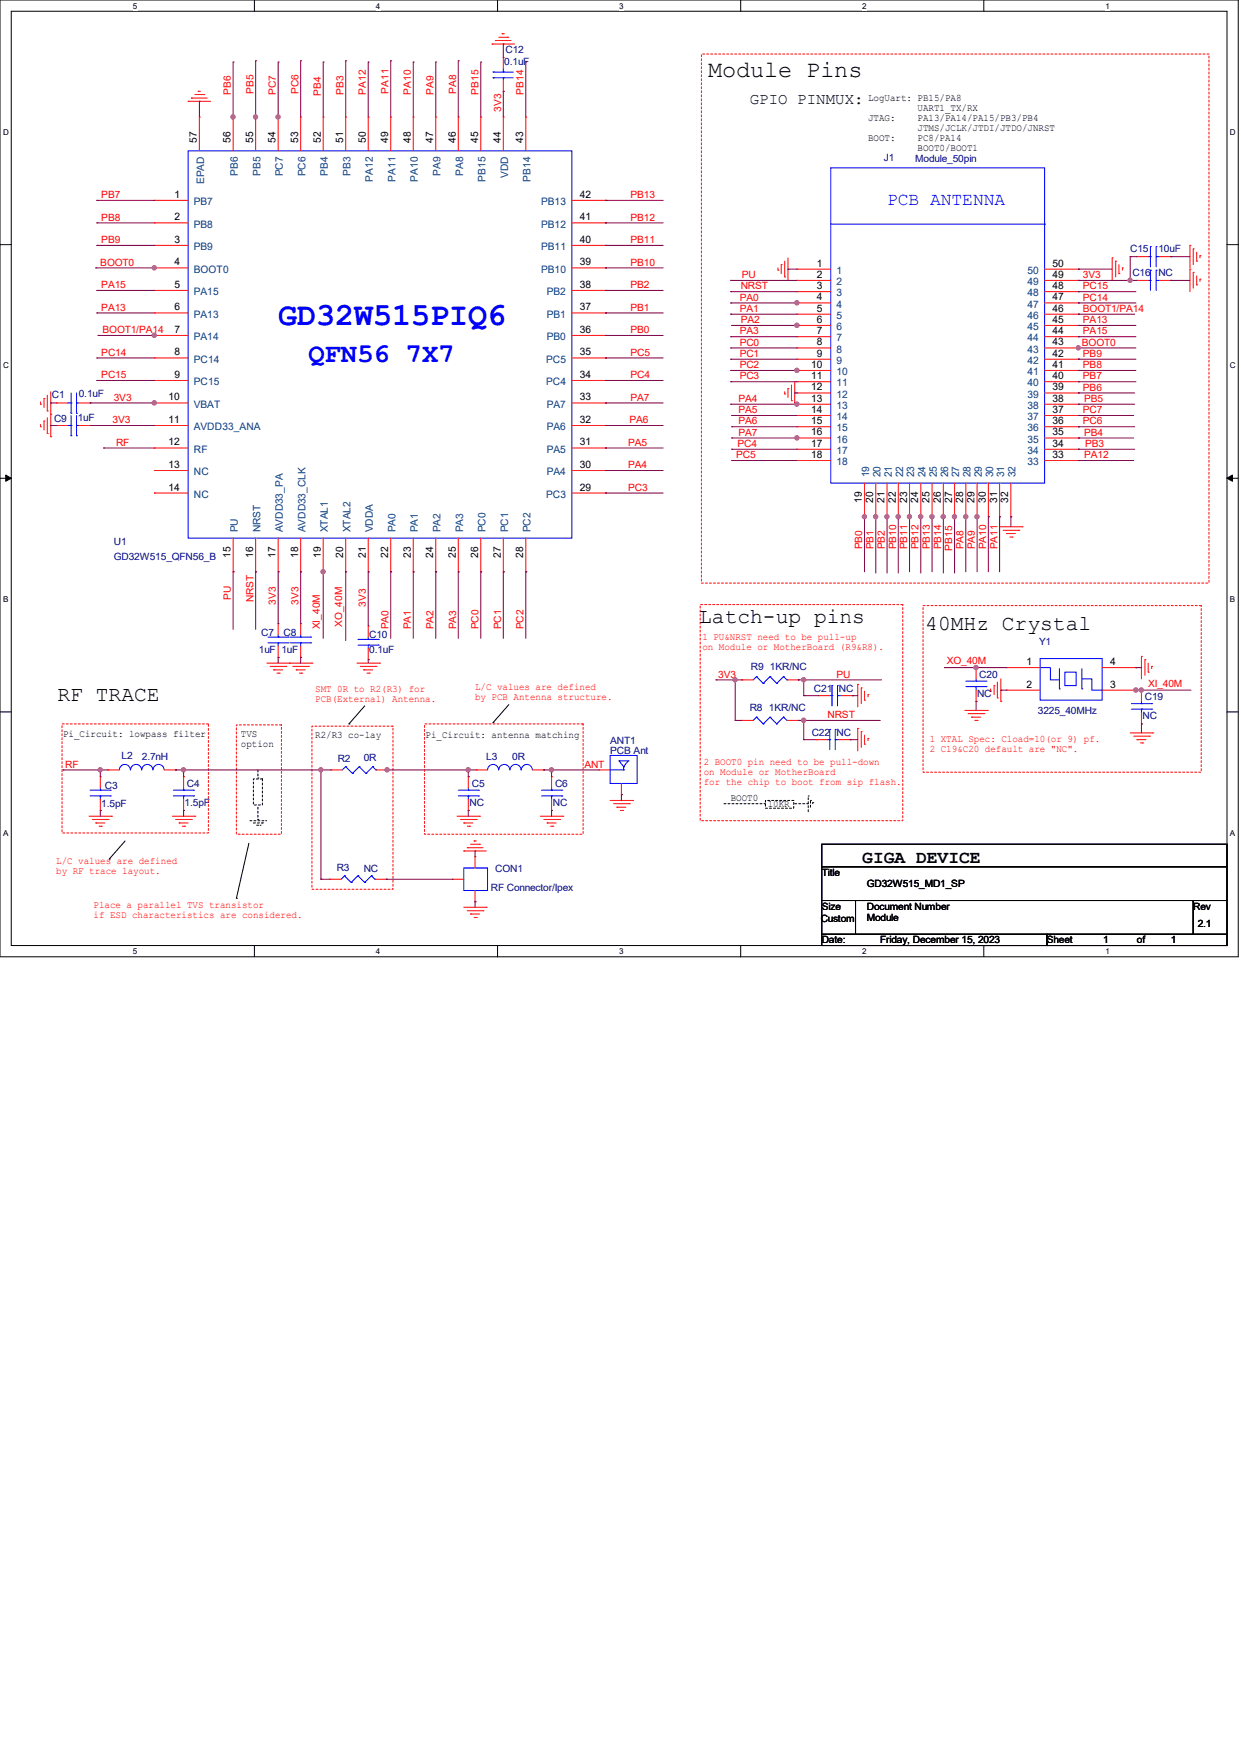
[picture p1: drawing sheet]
<svg xmlns="http://www.w3.org/2000/svg" width="210mm" height="297mm" viewBox="0 0 210 297" stroke-linecap="round" stroke-linejoin="round" font-family="sans-serif">
<path d="M0 0h209.5v161.9h-209.5zM1.9 1.9h205.7v158.1h-205.7z" fill="none" stroke="#000" stroke-width=".17"/>
<g fill="#fff">
<path d="M22.5 .2h.7v1.5h-.7z"/>
<path d="M22.5 160.2h.7v1.6h-.7z"/>
</g>
<path d="M43.1 0v1.9M43.1 160v1.9" fill="none" stroke="#000" stroke-width=".17"/>
<g fill="#fff">
<path d="M63.6 .2h.8v1.5h-.8z"/>
<path d="M63.6 160.2h.8v1.6h-.8z"/>
</g>
<path d="M84.2 0v1.9M84.2 160v1.9" fill="none" stroke="#000" stroke-width=".17"/>
<g fill="#fff">
<path d="M104.8 .2h.7v1.5h-.7z"/>
<path d="M104.8 160.2h.7v1.6h-.7z"/>
</g>
<path d="M125.3 0v1.9M125.3 160v1.9" fill="none" stroke="#000" stroke-width=".17"/>
<g fill="#fff">
<path d="M145.9 .2h.8v1.5h-.8z"/>
<path d="M145.9 160.2h.8v1.6h-.8z"/>
</g>
<path d="M166.5 0v1.9M166.5 160v1.9" fill="none" stroke="#000" stroke-width=".17"/>
<g fill="#fff">
<path d="M187.1 .2h.7v1.5h-.7z"/>
<path d="M187.1 160.2h.7v1.6h-.7z"/>
<path d="M.5 21.6h1v1.6h-1z"/>
<path d="M208.2 21.6h.9v1.6h-.9z"/>
<path d="M.5 61.1h1v1.6h-1z"/>
<path d="M208.2 61.1h.9v1.6h-.9z"/>
</g>
<path d="M0 41.4h1.9M207.6 41.4h1.9" fill="none" stroke="#000" stroke-width=".17"/>
<g fill="#fff">
<path d="M.5 100.7h.9v1.5h-.9z"/>
<path d="M208.2 100.7h.8v1.5h-.8z"/>
</g>
<path d="M0 80.9h1.9M207.6 80.9h1.9" fill="none" stroke="#000" stroke-width=".17"/>
<path d="M1 80.4l.9 .5-.9 .5zM207.6 80.9l1-.5v1z" fill="#000" stroke="#000" stroke-width=".17"/>
<g fill="#fff">
<path d="M.5 140.2h.9v1.5h-.9z"/>
<path d="M208.2 140.2h.8v1.5h-.8z"/>
</g>
<g fill="none" stroke="#000" stroke-width=".17">
<path d="M61.7 119.5l-2.6 3M86.1 119.3l-2.7 3M0 120.5h1.9M59.1 122.5h.1M83.4 122.3h.1M207.6 120.5h1.9M18.5 145.4h.1M21.2 142.3l-2.7 3.1M40 152h.1M42.1 142.7l-2.1 9.3M139.1 142.9h68.5v3.8h-68.5zM139.1 146.7h68.5v5.7h-68.5z"/>
<path d="M139.1 152.4h5.7v5.7h-5.7zM139.1 158.1h38.1v1.9h-38.1zM144.8 152.4h57.1v5.7h-57.1zM177.2 158.1h30.4v1.9h-30.4zM201.9 152.4h5.7v5.7h-5.7z"/>
</g>
<path d="M118.7 9.1h85.9v89.6h-85.9zM118.5 102.3h34.3v36.6h-34.3zM156.2 102.5h47.1v28.2h-47.1zM10.5 122.5h24.8v18.5h-24.8zM40 122.7h7.6v18.5h-7.6zM52.8 122.9h13.7v27.6h-13.7zM71.8 122.5h26.9v18.7h-26.9z" fill="none" stroke="#f00" stroke-width=".17" stroke-dasharray=".3 .3"/>
<g fill="none" stroke="#000" stroke-width=".17" stroke-dasharray=".3 .3">
<path d="M42.3 138.9h2.7M42.9 131.8h1.5v4.4h-1.5zM42.9 139.3h1.5M43.4 139.7h.6M43.6 136.6v2.1M43.6 138.7h.1M43.6 130.3v1.4M43.6 131.7h.1M44 139.7h.1M44.4 139.3h.1M45 138.9h.1M122.5 136h6.9"/>
<path d="M129.4 136h.1M129.5 135.5h4.8v1.3h-4.8zM134.5 136h2.1M136.6 136h.1M136.8 137.4v-2.7M136.8 134.7h.1M137.2 136.6v-1.1M137.2 135.5h.1M137.5 136v-.2M137.5 135.8h.1"/>
</g>
<g fill="none" stroke="#f00" stroke-width=".17">
<path d="M31.8 17.1h.1M31.8 17.1h3.8M32.4 16.6h.1M32.4 16.6h2.7M33 16h1.5M33.5 15.5h.1M33.5 15.5h.4M33.7 19.8h.1M33.7 19.8v5.7M34.5 16h.1M39.5 19.8h.1M39.5 19.8v5.7"/>
<path d="M43.3 19.8h.1M43.3 19.8v5.7M47.1 19.8h.1M47.1 19.8v5.7M50.9 19.8h.1M50.9 19.8v5.7M54.7 19.8h.1M54.7 19.8v5.7M58.5 19.8h.1M58.5 19.8v5.7M62.3 19.8h.1M62.3 19.8v5.7"/>
<path d="M66.1 19.8h.1M66.1 19.8v5.7M69.9 19.8h.1M69.9 19.8v5.7M73.7 19.8h.1M73.7 19.8v5.7M77.6 19.8h.1M77.6 19.8v5.7M81.4 19.8h.1M81.4 19.8v5.7M83.3 7.5h.1M83.3 7.5h3.8"/>
<path d="M83.8 6.9h.1M83.8 6.9h2.7M84.4 6.3h1.5M85 5.7h.1M85 5.7h.3M85.2 19.8h.1M85.2 15.5h.1M85.2 9.7h.1M85.2 9.7v1.9M85.2 13.5v2M85.2 19.8v5.7M85.9 6.3h.1"/>
<path d="M89 19.8h.1M89 19.8v5.7M26.1 33.9h.1M26.1 37.7h.1M26.1 33.9h5.7M26.1 37.7h5.7M96.8 33.9h5.7M96.8 37.7h5.7M102.5 37.7h.1M102.5 33.9h.1M26.1 41.5h.1M26.1 45.3h.1"/>
<path d="M26.1 49.1h.1M26.1 53h.1M26.1 56.8h.1M26.1 41.5h5.7M26.1 45.3h5.7M26.1 49.1h5.7M26.1 53h5.7M26.1 56.8h5.7M96.8 41.5h5.7M96.8 45.3h5.7M96.8 49.1h5.7M96.8 53h5.7"/>
<path d="M96.8 56.8h5.7M102.5 56.8h.1M102.5 53h.1M102.5 49.1h.1M102.5 45.3h.1M102.5 41.5h.1M131.7 45.7h.1M131.7 45.3v.4M132.2 44.8h.1M132.2 44.8v1.5M132.8 46.9h.1M132.8 44.2v2.7"/>
<path d="M133.3 47.5h.1M133.3 43.6v3.9M134.9 45.6h.1M134.9 47.5h.1M134.9 49.4h.1M134.9 51.3h.1M134.9 53.2h.1M134.9 55.1h.1M134.9 57h.1M134.9 58.9h.1M134.9 45.6h5.7M134.9 47.5h5.7"/>
<path d="M134.9 49.4h5.7M134.9 51.3h5.7M134.9 53.2h5.7M134.9 55.1h5.7M134.9 57h5.7M134.9 58.9h5.7M176.8 45.6h5.7M176.8 47.5h5.7M176.8 49.4h5.7M176.8 51.3h5.7M176.8 53.2h5.7M176.8 55.1h5.7"/>
<path d="M176.8 57h5.7M176.8 58.9h5.7M182.5 58.9h.1M182.5 57h.1M182.5 55.1h.1M182.5 53.2h.1M182.5 51.3h.1M182.5 49.4h.1M182.5 47.5h.1M182.5 45.6h.1M188.2 43.6h.1M188.2 43.6v3.9"/>
<path d="M188.8 44.2h.1M188.8 44.2v2.7M189.4 46.3h.1M189.4 44.8v1.5M189.9 45.3h.1M189.9 45.3v.4M192.4 47.5h.1M192.4 43.4h.1M192.4 47.5h1.9M192.4 43.4h1.9M196.2 47.5h1.9M196.2 43.4h1.9"/>
<path d="M198.1 47.5h.1M198.1 43.4h.1M201.4 41.5h.1M201.4 45.6h.1M201.4 41.5v3.8M201.4 45.6v3.8M201.9 42.1h.1M201.9 46.1h.1M201.9 42.1v2.7M201.9 46.1v2.7M202.5 44.2h.1M202.5 48.2h.1"/>
<path d="M202.5 42.7v1.5M202.5 46.7v1.5M203.1 43.3h.1M203.1 47.2h.1M203.1 43.3v.3M203.1 47.2v.4M6.9 72.2h.1M6.9 68.4h.1M6.9 68v.4M6.9 71.8v.4M7.5 71.2h.1M7.5 67.4h.1"/>
<path d="M7.5 67.4v1.6M7.5 71.2v1.6M8 73.4h.1M8 69.6h.1M8 66.9v2.7M8 70.7v2.7M8.6 73.9h.1M8.6 70.1h.1M8.6 66.3v7.6M9.5 68.2h.1M9.5 72h.1M9.5 68.2h1.9"/>
<path d="M9.5 72h1.9M13.3 68.2h1.9M13.3 72h1.9M15.2 68.2h.1M15.2 72h.1M26.1 60.6h.1M26.1 64.4h.1M26.1 68.2h.1M26.1 72h.1M26.1 75.8h.1M26.1 79.6h.1M26.1 68.2h5.7"/>
<path d="M26.1 60.6h5.7M26.1 64.4h5.7M26.1 72h5.7M26.1 75.8h5.7M26.1 79.6h5.7M96.8 68.2h5.7M96.8 60.6h5.7M96.8 64.4h5.7M96.8 72h5.7M96.8 75.8h5.7M96.8 79.6h5.7M102.5 79.6h.1"/>
<path d="M102.5 75.8h.1M102.5 72h.1M102.5 68.2h.1M102.5 64.4h.1M102.5 60.6h.1M132.8 66.7h.1M132.8 66.3v.4M133.3 65.7h.1M133.3 65.7v1.6M133.9 67.8h.1M133.9 65.2v2.6M134.5 68.4h.1"/>
<path d="M134.5 64.6v3.8M134.9 60.8h.1M134.9 62.7h.1M134.9 64.6h.1M134.9 66.5h.1M134.9 68.4h.1M134.9 70.3h.1M134.9 72.2h.1M134.9 74.1h.1M134.9 76h.1M134.9 77.9h.1M134.9 60.8h5.7"/>
<path d="M134.9 62.7h5.7M134.9 64.6h5.7M134.9 66.5h5.7M134.9 68.4h5.7M134.9 70.3h5.7M134.9 72.2h5.7M134.9 74.1h5.7M134.9 76h5.7M134.9 77.9h5.7M176.8 60.8h5.7M176.8 62.7h5.7M176.8 64.6h5.7"/>
<path d="M176.8 66.5h5.7M176.8 68.4h5.7M176.8 70.3h5.7M176.8 72.2h5.7M176.8 74.1h5.7M176.8 76h5.7M176.8 77.9h5.7M182.5 77.9h.1M182.5 76h.1M182.5 74.1h.1M182.5 72.2h.1M182.5 70.3h.1"/>
<path d="M182.5 68.4h.1M182.5 66.5h.1M182.5 64.6h.1M182.5 62.7h.1M182.5 60.8h.1M26.1 83.4h.1M26.1 83.4h5.7M39.5 96.8h.1M39.5 91.1v5.7M43.3 96.8h.1M43.3 91.1v5.7M47.1 96.8h.1"/>
<path d="M47.1 91.1v5.7M50.9 96.8h.1M50.9 91.1v5.7M54.7 96.8h.1M54.7 91.1v5.7M58.5 96.8h.1M58.5 91.1v5.7M62.3 96.8h.1M62.3 91.1v5.7M66.1 96.8h.1M66.1 91.1v5.7M69.9 96.8h.1"/>
<path d="M69.9 91.1v5.7M73.7 96.8h.1M73.7 91.1v5.7M77.6 96.8h.1M77.6 91.1v5.7M81.4 96.8h.1M81.4 91.1v5.7M85.2 96.8h.1M85.2 91.1v5.7M89 96.8h.1M89 91.1v5.7M96.8 83.4h5.7"/>
<path d="M102.5 83.4h.1M146.3 87.5h.1M146.3 81.7v5.8M148.2 87.5h.1M148.2 81.7v5.8M150.1 87.5h.1M150.1 81.7v5.8M152 87.5h.1M152 81.7v5.8M153.9 87.5h.1M153.9 81.7v5.8M155.8 87.5h.1"/>
<path d="M155.8 81.7v5.8M157.7 87.5h.1M157.7 81.7v5.8M159.6 87.5h.1M159.6 81.7v5.8M161.5 87.5h.1M161.5 81.7v5.8M163.4 87.5h.1M163.4 81.7v5.8M165.4 87.5h.1M165.4 81.7v5.8M167.3 87.5h.1"/>
<path d="M167.3 81.7v5.8M169.2 87.5h.1M169.2 89.2h3.8M169.2 81.7v5.8M169.8 89.7h2.6M170.3 90.3h.1M170.3 90.3h1.5M170.9 90.9h.4M171.1 87.5h.1M171.1 81.7v5.8M171.3 90.9h.1M172.4 89.7h.1"/>
<path d="M173 89.2h.1M45.2 112.2h7.6M45.7 112.8h2.7M46.3 113.4h.1M46.3 113.4h1.5M46.9 113.9h.3M47.1 105.5h.1M47.1 111.3h.1M47.1 105.5v1.9M47.1 109.3v2M47.2 113.9h.1M48.4 112.8h.1"/>
<path d="M49 112.2h.1M49.5 112.8h2.7M50.1 113.4h.1M50.1 113.4h1.5M50.7 113.9h.4M50.9 105.5h.1M50.9 111.3h.1M50.9 105.5v1.9M50.9 109.3v2M51.1 113.9h.1M52.2 112.8h.1M52.8 112.2h.1"/>
<path d="M60.4 112.2h3.8M61 112.8h2.6M61.6 113.4h.1M61.6 113.4h1.5M62.1 113.9h.4M62.3 105.9h.1M62.3 111.6h.1M62.3 105.9v1.9M62.3 109.7v1.9M62.5 113.9h.1M63.6 112.8h.1M64.2 112.2h.1"/>
<path d="M125.6 115.1h.1M125.6 115.1h1.9M133.2 115.1h1.9M135.1 115.1h.1M138.5 117.7h.1M138.5 117.7h1.9M142.3 117.7h1.9M144.2 117.7h.1M145.2 115.8h.1M145.2 115.8v3.8M145.8 116.4h.1M145.8 116.4v2.7"/>
<path d="M146.3 118.5h.1M146.3 117v1.5M146.9 117.6h.1M146.9 117.6v.3M165.2 113h.1M165.2 118.7h.1M165.2 113v1.9M165.2 116.8v1.9M167.6 117h.1M167.6 116.6v.4M168.2 116h.1M168.2 116v1.6"/>
<path d="M168.8 118.1h.1M168.8 115.4v2.7M169.4 118.7h.1M169.4 114.9v3.8M170.3 113h.1M170.3 116.8h.1M170.3 113h5.7M170.3 116.8h5.7M186.5 113h5.7M186.5 116.8h5.7M192.2 113h.1M192.2 116.8h.1"/>
<path d="M193.2 111.1h.1M193.2 116.8h.1M193.2 111.1v3.8M193.2 116.8v1.9M193.8 111.6h.1M193.8 111.6v2.7M194.3 113.7h.1M194.3 112.2v1.5M194.9 112.8h.1M194.9 112.8v.4M15.1 138.1h3.8M15.6 138.7h2.7"/>
<path d="M16.2 139.3h.1M16.2 139.3h1.5M16.8 139.8h.3M17 131.4h.1M17 137.2h.1M17 131.4v1.9M17 135.3v1.9M17.1 139.8h.1M18.3 138.7h.1M18.3 130.3h.1M18.3 130.3h1.9M18.9 138.1h.1"/>
<path d="M27.8 130.3h1.9M29.2 138.1h3.8M29.7 130.3h.1M29.7 138.7h2.7M30.3 139.3h.1M30.3 139.3h1.5M30.9 139.8h.3M31.1 131.4h.1M31.1 137.2h.1M31.1 131.4v1.9M31.1 135.3v1.9M31.2 139.8h.1"/>
<path d="M32.4 138.7h.1M33 138.1h.1M56 130.3h.1M56 130.3h1.9M63.6 130.3h1.9M65.5 130.3h.1M77.3 138.1h3.9M77.9 138.7h2.7M78.5 139.3h.1M78.5 139.3h1.5M79.1 139.8h.4M79.2 131.4h.1"/>
<path d="M79.2 137.2h.1M79.2 131.4v1.9M79.2 135.3v1.9M79.5 139.8h.1M80.6 138.7h.1M80.6 130.3h.1M80.6 130.3h1.9M81.2 138.1h.1M90.1 130.3h1.9M91.4 138.1h3.8M92 130.3h.1M92 138.7h2.7"/>
<path d="M92.6 139.3h.1M92.6 139.3h1.5M93.2 139.8h.4M93.3 131.4h.1M93.3 137.2h.1M93.3 131.4v1.9M93.3 135.3v1.9M93.6 139.8h.1M94.7 138.7h.1M95.2 138.1h.1M101.3 130.3h.1M101.3 130.3h2"/>
<path d="M103.3 135.5h3.8M103.8 136h2.7M104.4 136.6h.1M104.4 136.6h1.5M105 137.2h.4M105.2 134.5h.1M105.2 132.6v1.9M105.4 137.2h.1M106.5 136h.1M107.1 135.5h.1M125.6 121.9h.1M125.6 121.9h1.9"/>
<path d="M133.2 121.9h1.9M135.1 121.9h.1M138.1 125.2h.1M138.1 125.2h1.9M141.9 125.2h1.9M143.8 125.2h.1M145.2 123.3h.1M145.2 123.3v3.8M145.8 123.8h.1M145.8 123.8v2.7M146.3 125.9h.1M146.3 124.4v1.5"/>
<path d="M146.9 125h.1M146.9 125v.3M163.3 120.2h3.8M163.8 120.8h2.7M164.4 121.4h.1M164.4 121.4h1.5M165 121.9h.4M165.4 121.9h.1M166.5 120.8h.1M167.1 120.2h.1M191.3 124h3.8M191.9 124.6h2.6"/>
<path d="M192.4 125.2h.1M192.4 125.2h1.5M193 125.7h.4M193.2 122.5h.1M193.2 120.6v1.9M193.4 125.7h.1M194.5 124.6h.1M195.1 124h.1M55.8 148.8h.1M55.8 148.8h1.9M63.5 148.8h1.9M65.4 148.8h.1"/>
<path d="M76.6 148.8h.1M76.6 148.8h1.9M78.5 144h.1M78.5 153.5h3.8M78.5 144h3.8M79.1 143.5h.1M79.1 154.1h2.6M79.1 143.5h2.6M79.6 154.7h.1M79.6 154.7h1.6M79.6 142.9h1.6M80.2 142.3h.1"/>
<path d="M80.2 155.3h.4M80.2 142.3h.4M80.4 152.6h.1M80.4 145h.1M80.4 145v1.9M80.4 150.7v1.9M80.6 155.3h.1M81.2 142.9h.1M81.7 154.1h.1M82.3 153.5h.1"/>
</g>
<g fill="none" stroke="#00f" stroke-width=".17">
<path d="M83.4 12.2h.1M83.4 13.2h.1M83.4 12.2h3.5M83.4 13.2h3.5M85.2 13.2h.1M85.2 12.2h.1M85.2 11.6v.6M85.2 13.2v.3M31.8 25.5h65v65.6h-65zM140.6 28.4h36.2v53.3h-36.2zM140.6 37.9h36.2M176.8 37.9h.1"/>
<path d="M194.3 47.5h.4M194.3 43.4h.4M194.7 47.5h.1M194.7 45.7h.1M194.7 43.4h.1M194.7 41.7h.1M194.7 41.7v3.5M194.7 45.7v3.4M195.7 45.7h.1M195.7 47.5h.1M195.7 41.7h.1M195.7 43.4h.1"/>
<path d="M195.7 47.5h.5M195.7 41.7v3.5M195.7 45.7v3.4M195.7 43.4h.5M11.4 68.2h.6M11.4 72h.6M12 69.9h.1M12 68.2h.1M12 73.7h.1M12 72h.1M12 66.5v3.4M12 70.3v3.4"/>
<path d="M13 68.2h.1M13 69.9h.1M13 72h.1M13 73.7h.1M13 68.2h.3M13 66.5v3.4M13 70.3v3.4M13 72h.3M45.3 108.8h3.5M45.3 107.8h3.5M47.1 107.8h.1M47.1 108.8h.1"/>
<path d="M47.1 107.4v.4M47.1 108.8v.5M48.8 108.8h.1M48.8 107.8h.1M49.1 108.8h3.5M49.1 107.8h3.5M50.9 107.8h.1M50.9 108.8h.1M50.9 107.4v.4M50.9 108.8v.5M52.6 108.8h.1M52.6 107.8h.1"/>
<path d="M60.6 109.2h3.4M60.6 108.2h3.4M62.3 108.2h.1M62.3 109.2h.1M62.3 107.8v.4M62.3 109.2v.5M64 109.2h.1M64 108.2h.1M128 114.5h.1M128 114.5l-.5 .6M128 114.5l1.2 1.2M129.2 115.7h.1"/>
<path d="M130.3 114.5h.1M130.3 114.5l-1.1 1.2M130.3 114.5l1.1 1.2M131.4 115.7h.1M132.6 114.5h.1M132.6 114.5l-1.2 1.2M132.6 114.5l.6 .6M133.2 115.1h.1M140.4 117.7h.4M140.8 117.7h.1M140.8 116h.1M140.8 116v3.5"/>
<path d="M141.7 116h.1M141.7 117.7h.1M141.7 117.7h.6M141.7 116v3.5M163.4 116.2h3.5M163.4 115.3h3.5M165.2 115.3h.1M165.2 116.2h.1M165.2 114.9v.4M165.2 116.2v.6M166.9 116.2h.1M166.9 115.3h.1"/>
<path d="M176 111.5h10.5v7h-10.5zM176 113h1.8v2.1h1.5M179.3 116.6h.1M179.3 113.2v3.4M180.2 113.7h1.9v2.3h-1.9zM183.1 116.6h.1M183.1 114.9h1.7v1.9h1.7M183.1 113.2v3.4M186.5 116.8h.1M191.5 119.1h3.4M193.2 119.1h.1M193.2 118.7v.4"/>
<path d="M194.9 119.1h.1M15.2 134.7h3.5M15.2 133.7h3.5M17 133.7h.1M17 134.7h.1M17 133.3v.4M17 134.7v.6M18.7 134.7h.1M18.7 133.7h.1M20.2 130.3a.93 .93 0 0 1 .9-.9 .93 .93 0 0 1 1 .9M22.1 130.3a.93 .93 0 0 1 .9-.9 .93 .93 0 0 1 1 .9M24 130.3a.93 .93 0 0 1 .9-.9 .93 .93 0 0 1 1 .9"/>
<path d="M25.9 130.3a.93 .93 0 0 1 .9-.9 .93 .93 0 0 1 1 .9M29.3 134.7h3.5M29.3 133.7h3.5M31.1 133.7h.1M31.1 134.7h.1M31.1 133.3v.4M31.1 134.7v.6M32.8 134.7h.1M32.8 133.7h.1M58.5 129.8h.1M58.5 129.8l-.6 .5M58.5 129.8l1.1 1.1"/>
<path d="M59.6 130.9h.1M60.8 129.8h.1M60.8 129.8l-1.2 1.1M60.8 129.8l1.1 1.1M61.9 130.9h.1M63.1 129.8h.1M63.1 129.8l-1.2 1.1M63.1 129.8l.5 .5M63.6 130.3h.1M77.6 134.7h3.4M77.6 133.7h3.4M79.2 133.7h.1"/>
<path d="M79.2 134.7h.1M79.2 133.3v.4M79.2 134.7v.6M81 134.7h.1M81 133.7h.1M82.5 130.3a.93 .93 0 0 1 .9-.9 .93 .93 0 0 1 1 .9M84.4 130.3a.93 .93 0 0 1 .9-.9 .93 .93 0 0 1 1 .9M86.3 130.3a.93 .93 0 0 1 .9-.9 .93 .93 0 0 1 1 .9M88.2 130.3a.93 .93 0 0 1 1-.9 .93 .93 0 0 1 .9 .9M91.7 134.7h3.4M91.7 133.7h3.4M93.3 133.7h.1"/>
<path d="M93.3 134.7h.1M93.3 133.3v.4M93.3 134.7v.6M95.1 134.7h.1M95.1 133.7h.1M103.3 127.8h4.5v4.8h-4.5zM103.3 130.3h2.2M104.8 128.8h.1M104.8 128.8l.7 1M104.8 128.8h1.5M105.5 130.3h.1M105.5 129.8h.1"/>
<path d="M105.5 129.8v.5M106.3 128.8h.1M106.3 128.8l-.8 1M128 121.4h.1M128 121.4l-.5 .5M128 121.4l1.2 1.1M129.2 122.5h.1M130.3 121.4h.1M130.3 121.4l-1.1 1.1M130.3 121.4l1.1 1.1M131.4 122.5h.1M132.6 121.4h.1"/>
<path d="M132.6 121.4l-1.2 1.1M132.6 121.4l.6 .5M133.2 121.9h.1M140 125.2h.4M140.4 125.2h.1M140.4 123.4h.1M140.4 123.4v3.5M141.4 123.4h.1M141.4 125.2h.1M141.4 125.2h.5M141.4 123.4v3.5M191.5 120h3.4"/>
<path d="M193.2 120h.1M193.2 120v.6M194.9 120h.1M58.3 148.2h.1M58.3 148.2l-.6 .6M58.3 148.2l1.1 1.2M59.4 149.4h.1M60.6 148.2h.1M60.6 148.2l-1.2 1.2M60.6 148.2l1.1 1.2M61.7 149.4h.1M62.9 148.2h.1"/>
<path d="M62.9 148.2l-1.2 1.2M62.9 148.2l.6 .6M63.5 148.8h.1M78.5 146.9h4v3.8h-4z"/>
</g>
<g fill="none" stroke="#800040" stroke-width=".17">
<path d="M33.7 17.1h.1M33.7 17.1v2.7M39.5 10.5h.1M39.5 19.8h.1M39.5 10.5v9.5M43.3 19.8h.1M43.3 10.3h.1M43.3 10.3v9.7M47.1 19.8h.1M47.1 10.5h.1M47.1 10.5v9.5M50.9 10.3h.1"/>
<path d="M50.9 10.3v9.5M54.7 10.5h.1M54.7 10.5v9.3M58.5 10.3h.1M58.5 10.3v9.5M62.3 10.5h.1M62.3 10.5v9.3M66.1 10.3h.1M66.1 10.3v9.5M69.9 10.5h.1M69.9 10.5v9.3M73.7 10.5h.1"/>
<path d="M73.7 10.5v9.3M77.6 10.3h.1M77.6 10.3v9.5M81.4 10.5h.1M81.4 10.5v9.3M85.2 15.5h.1M85.2 7.5h.1M85.2 7.5v2.2M85.2 15.5v4.3M89 10.5h.1M89 10.5v9.3M16.4 33.9h.1"/>
<path d="M16.4 37.7h.1M16.4 33.9h9.7M16.4 37.7h9.7M102.5 33.9h.1M102.5 37.7h.1M102.5 33.9h9.7M102.5 37.7h9.7M16.2 45.3h.1M16.2 45.3h10.1M16.4 41.5h.1M16.4 49.1h.1M16.4 53h.1"/>
<path d="M16.4 41.5h9.7M16.4 49.1h9.7M16.4 53h9.7M16.6 56.8h.1M16.6 56.8h9.7M26.1 56.8h.1M26.1 45.3h.1M102.5 41.5h.1M102.5 45.3h.1M102.5 49.1h.1M102.5 53h.1M102.5 56.8h.1"/>
<path d="M102.5 56.8h9.7M102.5 45.3h9.7M102.5 41.5h9.7M102.5 49.1h9.7M102.5 53h9.7M123.7 47.5h.1M123.7 49.4h.1M123.7 51.3h.1M123.7 53.2h.1M123.7 57h.1M123.7 58.9h.1M123.7 47.5h11.2"/>
<path d="M123.7 49.4h11.2M123.7 51.3h11.4M123.7 53.2h11.2M123.7 57h11.2M123.7 58.9h11.2M123.8 55.1h.1M123.8 55.1h11.3M133.3 45.6h.1M133.3 45.6h1.6M134.9 55.1h.1M134.9 51.3h.1M182.3 58.9h.1"/>
<path d="M182.3 58.9h9.9M182.5 45.6h.1M182.5 49.4h.1M182.5 51.3h.1M182.5 53.2h.1M182.5 55.1h.1M182.5 57h.1M182.5 47.5h.1M182.5 58.9h.1M182.5 45.6h5.7M182.5 47.5h9.9M182.5 49.4h9.7"/>
<path d="M182.5 51.3h9.7M182.5 53.2h9.5M182.5 55.1h9.7M182.5 57h9.7M191.3 43.4h.1M191.3 47.5h.1M191.3 43.4h1.1M191.3 43.4v4.1M198.1 43.4h.1M198.1 47.5h.1M198.1 47.5h3.3M198.1 43.4h3.3"/>
<path d="M8.6 72h.1M8.6 68.2h.1M8.6 68.2h.9M8.6 72h.9M15.2 68.2h.1M15.2 72h.1M15.2 68.2h11.1M15.2 72h10.9M16.4 60.6h.1M16.4 64.4h.1M16.4 60.6h9.7M16.4 64.4h9.7"/>
<path d="M17.5 75.8h.1M17.5 75.8h8.6M26.1 68.2h.1M102.5 60.6h.1M102.5 64.4h.1M102.5 68.2h.1M102.5 72h.1M102.5 79.6h.1M102.5 75.8h.1M102.5 75.8h9.7M102.5 68.2h9.7M102.5 72h9.7"/>
<path d="M102.5 60.6h9.7M102.5 64.4h9.7M102.5 79.6h9.7M123.7 60.8h.1M123.7 62.7h.1M123.7 64.6h.1M123.7 68.4h.1M123.7 60.8h11.2M123.7 62.7h11.4M123.7 64.6h11.2M123.7 68.4h11.4M123.8 70.3h.1"/>
<path d="M123.8 72.2h.1M123.8 74.1h.1M123.8 77.9h.1M123.8 76h.1M123.8 70.3h11.1M123.8 72.2h11.1M123.8 74.1h11.3M123.8 77.9h11.1M123.8 76h11.1M134.5 66.5h.1M134.5 66.5h.4M134.9 68.4h.1"/>
<path d="M134.9 62.7h.1M134.9 74.1h.1M182.5 62.7h.1M182.5 70.3h.1M182.5 77.9h.1M182.5 60.8h.1M182.5 64.6h.1M182.5 66.5h.1M182.5 68.4h.1M182.5 72.2h.1M182.5 74.1h.1M182.5 76h.1"/>
<path d="M182.5 60.8h9.7M182.5 62.7h9.7M182.5 64.6h9.7M182.5 66.5h9.5M182.5 68.4h9.5M182.5 70.3h9.4M182.5 72.2h9.5M182.5 74.1h9.4M182.5 77.9h9.4M182.5 76h9.5M39.5 96.8h.1M39.5 96.8v9.7"/>
<path d="M43.3 96.8h.1M43.3 96.8v9.7M47.1 96.8h.1M47.1 96.8v8.7M50.9 96.8h.1M50.9 96.8v8.7M54.7 96.6h.1M54.7 96.8h.1M54.7 96.6v11.4M58.5 96.8h.1M58.5 96.8v11.6M62.3 96.8h.1"/>
<path d="M62.3 96.8v9.1M66.1 96.8h.1M66.1 96.8v11.2M69.9 96.8h.1M69.9 96.8v11.2M73.7 96.8h.1M73.7 96.8v11.2M77.6 96.8h.1M77.6 96.8v11.2M81.4 96.8h.1M81.4 96.8v11.2M85.2 96.8h.1"/>
<path d="M85.2 96.8v11.2M89 96.8h.1M89 96.8v11.2M102.5 83.4h.1M102.5 83.4h9.7M146.3 87.2h.1M146.3 87.5h.1M146.3 87.2v9.6M148.2 87.2h.1M148.2 87.5h.1M148.2 87.2v9.8M150.1 87.2h.1"/>
<path d="M150.1 87.5h.1M150.1 87.2v9.8M152 87.2h.1M152 87.5h.1M152 87.2v9.8M153.9 87.2h.1M153.9 87.5h.1M153.9 87.2v9.6M155.8 87.2h.1M155.8 87.5h.1M155.8 87.2v9.8M157.7 87.2h.1"/>
<path d="M157.7 87.5h.1M157.7 87.2v9.6M159.6 87.2h.1M159.6 87.5h.1M159.6 87.2v9.8M161.5 87.2h.1M161.5 87.5h.1M161.5 87.2v9.8M163.4 87.2h.1M163.4 87.5h.1M163.4 87.2v9.6M165.4 87.2h.1"/>
<path d="M165.4 87.5h.1M165.4 87.2v9.6M167.3 87.5h.1M167.3 87.5v9.3M169.2 87.5h.1M169.2 87.5v9.3M171.1 87.5h.1M171.1 87.5v1.7M47.1 111.3h.1M47.1 111.3v.9M50.9 111.3h.1M50.9 111.3v.9"/>
<path d="M62.3 111.6h.1M62.3 111.6v.6M121.2 115.1h.1M121.2 115.1h4.4M124.4 115.1h.1M124.4 115.1v6.8M135.1 115.1h.1M135.1 115.1h14.1M136 117.7h.1M136 115.1h.1M136 117.7h2.5M136 115.1v2.6"/>
<path d="M144.2 117.7h.1M144.2 117.7h1M159.9 113h.1M159.9 113h10.4M165.2 118.7h.1M165.2 113h.1M165.2 118.7v1.5M169.4 116.8h.1M169.4 116.8h.9M192 116.8h.1M192 116.8h9.5M192.2 113h.1"/>
<path d="M192.2 116.8h.1M192.2 113h1M193.2 116.8h.1M10.7 130.3h.1M10.7 130.3h7.6M17 130.3h.1M17 137.2h.1M17 130.3v1.1M17 137.2v.9M29.7 130.3h.1M29.7 130.3h26.3M31.1 130.3h.1"/>
<path d="M31.1 137.2h.1M31.1 130.3v1.1M31.1 137.2v.9M54.3 130.3h.1M54.3 130.3v18.5M65.4 130.3h15.2M65.5 130.3h.1M79.2 130.3h.1M79.2 137.2h.1M79.2 131.4h.1M79.2 130.3v1.1M79.2 137.2v.9"/>
<path d="M92 130.3h.1M92 130.3h9.3M93.3 130.3h.1M93.3 137.2h.1M93.3 130.3v1.1M93.3 137.2v.9M105.2 134.5h.1M105.2 134.5v1M124.4 121.9h.1M124.4 121.9h1.2M135.1 121.9h.1M135.1 121.9h13.9"/>
<path d="M136 125.2h.1M136 121.9h.1M136 125.2h2.1M136 121.9v3.3M143.8 125.2h.1M143.8 125.2h1.4M193.2 122.5h.1M193.2 122.5v1.5M54.3 148.8h.1M54.3 148.8h1.5M65.4 148.8h.1M65.4 148.8h11.2"/>
<path d="M80.4 152.6h.1M80.4 144h.1M80.4 144v1M80.4 152.6v.9"/>
</g>
<g fill="#f0f" stroke="#f0f" stroke-width=".17">
<circle cx="26.1" cy="68.2" r=".36"/>
<circle cx="17" cy="130.3" r=".36"/>
<circle cx="54.3" cy="130.3" r=".36"/>
<circle cx="31.1" cy="130.3" r=".36"/>
<circle cx="79.2" cy="130.3" r=".36"/>
<circle cx="93.3" cy="130.3" r=".36"/>
<circle cx="65.5" cy="130.3" r=".36"/>
<circle cx="26.1" cy="56.7" r=".36"/>
<circle cx="26.1" cy="45.3" r=".36"/>
<circle cx="39.4" cy="19.8" r=".36"/>
<circle cx="155.8" cy="87.4" r=".36"/>
<circle cx="150.1" cy="87.4" r=".36"/>
<circle cx="152" cy="87.4" r=".36"/>
<circle cx="161.5" cy="87.4" r=".36"/>
<circle cx="157.7" cy="87.4" r=".36"/>
<circle cx="134.9" cy="51.2" r=".36"/>
<circle cx="134.9" cy="55.1" r=".36"/>
<circle cx="134.9" cy="62.7" r=".36"/>
<circle cx="134.9" cy="68.4" r=".36"/>
<circle cx="134.9" cy="74.1" r=".36"/>
<circle cx="191.2" cy="47.4" r=".36"/>
<circle cx="146.3" cy="87.4" r=".36"/>
<circle cx="163.4" cy="87.4" r=".36"/>
<circle cx="159.6" cy="87.4" r=".36"/>
<circle cx="153.9" cy="87.4" r=".36"/>
<circle cx="148.2" cy="87.4" r=".36"/>
<circle cx="182.5" cy="58.9" r=".36"/>
<circle cx="165.3" cy="87.4" r=".36"/>
<circle cx="54.7" cy="96.8" r=".36"/>
<circle cx="47.1" cy="19.8" r=".36"/>
<circle cx="43.2" cy="19.8" r=".36"/>
<circle cx="165.2" cy="113" r=".36"/>
<circle cx="193.1" cy="116.8" r=".36"/>
<circle cx="192.2" cy="116.8" r=".36"/>
<circle cx="124.4" cy="115" r=".36"/>
<circle cx="136" cy="115" r=".36"/>
<circle cx="136" cy="121.9" r=".36"/>
</g>
<text font-size="5.5" fill="#00f" x="47.1" y="55.1">GD32W515PIQ6</text>
<text font-size="4.6" fill="#00f" x="52.2" y="61.3">QFN56 7X7</text>
<text font-size="4" x="119.8" y="13.1">Module Pins</text>
<g font-size="3.6">
<text x="118.3" y="105.5">Latch-up pins</text>
<text x="156.6" y="106.6">40MHz Crystal</text>
<text x="9.7" y="118.6">RF TRACE</text>
</g>
<text font-size="3" fill="#00f" x="150.1" y="34.6">PCB ANTENNA</text>
<text font-size="3" x="145.9" y="146">GIGA DEVICE</text>
<text font-size="2.7" x="126.9" y="17.6">GPIO PINMUX:</text>
<g font-size="1.7" fill="#000080">
<text x="85.3" y="11">0.1uF</text>
<text x="85.6" y="9">C12</text>
<text x="149.6" y="27.3">J1</text>
<text x="154.9" y="27.4">Module_50pin</text>
<text x="191.3" y="42.7">C15</text>
<text x="191.6" y="46.7">C16</text>
<text x="196" y="42.7">10uF</text>
<text x="196" y="46.7">NC</text>
<text x="8.8" y="67.4">C1</text>
<text x="9.1" y="71.5">C9</text>
<text x="13.2" y="71.2">1uF</text>
<text x="13.3" y="67.3">0.1uF</text>
<text x="19.3" y="92.2">U1</text>
<text x="19.3" y="94.7">GD32W515_QFN56_B</text>
<text x="44.2" y="107.7">C7</text>
<text x="48" y="107.7">C8</text>
<text x="43.8" y="110.5">1uF 1uF</text>
<text x="62.5" y="108">C10</text>
<text x="62.5" y="110.5">0.1uF</text>
<text x="127.1" y="113.4">R9 1KR/NC</text>
<text x="175.8" y="109.2">Y1</text>
<text x="137.7" y="117.2">C21 NC</text>
<text x="165.3" y="117.9">NC</text>
<text x="165.7" y="114.7">C20</text>
<text x="193.8" y="118.5">C19</text>
<text x="103.2" y="125.9">ANT1</text>
<text x="126.9" y="120.4">R8 1KR/NC</text>
<text x="137.4" y="124.6">C22 NC</text>
<text x="175.6" y="120.8">3225_40MHz</text>
<text x="193.4" y="121.7">NC</text>
<text x="20.6" y="128.4">L2</text>
<text x="24" y="128.6">2.7nH</text>
<text x="57.1" y="129">R2</text>
<text x="61.6" y="128.8">0R</text>
<text x="82.3" y="128.6">L3</text>
<text x="86.7" y="128.6">0R</text>
<text x="103.2" y="127.6">PCB Ant</text>
<text x="17.1" y="136.6">1.5pF</text>
<text x="17.7" y="133.6">C3</text>
<text x="31.2" y="136.4">1.5pF</text>
<text x="31.6" y="133.2">C4</text>
<text x="79.5" y="136.4">NC</text>
<text x="79.8" y="133.2">C5</text>
<text x="93.6" y="136.4">NC</text>
<text x="93.9" y="133.2">C6</text>
<text x="57" y="147.4">R3</text>
<text x="61.6" y="147.7">NC</text>
<text x="83.8" y="147.7">CON1</text>
<text x="83.1" y="150.9">RF Connector/Ipex</text>
</g>
<g font-size="1.7" fill="#f00">
<text x="39.1" y="16" transform="rotate(-90 39.1 16)">PB6</text>
<text x="42.9" y="15.8" transform="rotate(-90 42.9 15.8)">PB5</text>
<text x="46.7" y="16" transform="rotate(-90 46.7 16)">PC7</text>
<text x="50.5" y="15.8" transform="rotate(-90 50.5 15.8)">PC6</text>
<text x="54.3" y="16.2" transform="rotate(-90 54.3 16.2)">PB4</text>
<text x="58.1" y="16" transform="rotate(-90 58.1 16)">PB3</text>
<text x="61.9" y="16" transform="rotate(-90 61.9 16)">PA12</text>
<text x="65.7" y="15.8" transform="rotate(-90 65.7 15.8)">PA11</text>
<text x="69.6" y="16" transform="rotate(-90 69.6 16)">PA10</text>
<text x="73.4" y="16" transform="rotate(-90 73.4 16)">PA9</text>
<text x="77.2" y="15.8" transform="rotate(-90 77.2 15.8)">PA8</text>
<text x="81" y="16" transform="rotate(-90 81 16)">PB15</text>
<text x="88.6" y="16" transform="rotate(-90 88.6 16)">PB14</text>
<text x="84.8" y="18.9" transform="rotate(-90 84.8 18.9)">3V3</text>
<text x="17.1" y="33.5">PB7</text>
<text x="106.7" y="33.5">PB13</text>
<text x="17.1" y="37.3">PB8</text>
<text x="17.1" y="41.1">PB9</text>
<text x="106.7" y="37.3">PB12</text>
<text x="106.7" y="41.1">PB11</text>
<text x="17" y="45">BOOT0</text>
<text x="106.7" y="45">PB10</text>
<text x="125.6" y="47.1">PU</text>
<text x="183.3" y="47.1">3V3</text>
<text x="17.1" y="48.8">PA15</text>
<text x="17.1" y="52.6">PA13</text>
<text x="106.7" y="48.8">PB2</text>
<text x="106.7" y="52.6">PB1</text>
<text x="125.2" y="50.9">PA0</text>
<text x="125.2" y="52.8">PA1</text>
<text x="125.3" y="49">NRST</text>
<text x="183.3" y="49">PC15</text>
<text x="183.3" y="50.9">PC14</text>
<text x="183.3" y="52.8">BOOT1/PA14</text>
<text x="17.4" y="56.4">BOOT1/PA14</text>
<text x="106.7" y="56.4">PB0</text>
<text x="125.2" y="56.6">PA3</text>
<text x="125.2" y="58.5">PC0</text>
<text x="125.3" y="54.7">PA2</text>
<text x="183.1" y="58.5">BOOT0</text>
<text x="183.3" y="54.7">PA13</text>
<text x="183.3" y="56.6">PA15</text>
<text x="17.1" y="60.2">PC14</text>
<text x="17.1" y="64">PC15</text>
<text x="106.7" y="60.2">PC5</text>
<text x="106.7" y="64">PC4</text>
<text x="125.2" y="60.4">PC1</text>
<text x="125.2" y="62.3">PC2</text>
<text x="125.2" y="64.2">PC3</text>
<text x="183.3" y="62.3">PB8</text>
<text x="183.3" y="60.4">PB9</text>
<text x="183.3" y="64.2">PB7</text>
<text x="19" y="71.6">3V3</text>
<text x="19.3" y="67.8">3V3</text>
<text x="106.5" y="71.6">PA6</text>
<text x="106.7" y="67.8">PA7</text>
<text x="125" y="68">PA4</text>
<text x="125" y="69.9">PA5</text>
<text x="125" y="71.8">PA6</text>
<text x="183.3" y="69.9">PC7</text>
<text x="183.3" y="66.1">PB6</text>
<text x="183.3" y="71.8">PC6</text>
<text x="183.5" y="68">PB5</text>
<text x="19.6" y="75.4">RF</text>
<text x="106.3" y="75.4">PA5</text>
<text x="124.6" y="77.6">PC5</text>
<text x="124.8" y="75.6">PC4</text>
<text x="125" y="73.7">PA7</text>
<text x="183.5" y="77.6">PA12</text>
<text x="183.5" y="73.7">PB4</text>
<text x="183.6" y="75.6">PB3</text>
<text x="106.3" y="79.2">PA4</text>
<text x="106.3" y="83.1">PC3</text>
<text x="145.9" y="93" transform="rotate(-90 145.9 93)">PB0</text>
<text x="147.8" y="93" transform="rotate(-90 147.8 93)">PB1</text>
<text x="149.7" y="93" transform="rotate(-90 149.7 93)">PB2</text>
<text x="151.6" y="93" transform="rotate(-90 151.6 93)">PB10</text>
<text x="153.5" y="93" transform="rotate(-90 153.5 93)">PB11</text>
<text x="155.4" y="93" transform="rotate(-90 155.4 93)">PB12</text>
<text x="157.4" y="93" transform="rotate(-90 157.4 93)">PB13</text>
<text x="159.3" y="93" transform="rotate(-90 159.3 93)">PB14</text>
<text x="161.2" y="93.2" transform="rotate(-90 161.2 93.2)">PB15</text>
<text x="163.1" y="93" transform="rotate(-90 163.1 93)">PA8</text>
<text x="165" y="93" transform="rotate(-90 165 93)">PA9</text>
<text x="166.9" y="93" transform="rotate(-90 166.9 93)">PA10</text>
<text x="168.8" y="93" transform="rotate(-90 168.8 93)">PA11</text>
<text x="39.1" y="101.6" transform="rotate(-90 39.1 101.6)">PU</text>
<text x="42.9" y="101.9" transform="rotate(-90 42.9 101.9)">NRST</text>
<text x="46.7" y="102.3" transform="rotate(-90 46.7 102.3)">3V3</text>
<text x="50.5" y="102.3" transform="rotate(-90 50.5 102.3)">3V3</text>
<text x="54.1" y="106.5" transform="rotate(-90 54.1 106.5)">XI_40M</text>
<text x="57.9" y="106.1" transform="rotate(-90 57.9 106.1)">XO_40M</text>
<text x="61.9" y="102.7" transform="rotate(-90 61.9 102.7)">3V3</text>
<text x="65.7" y="106.5" transform="rotate(-90 65.7 106.5)">PA0</text>
<text x="69.6" y="106.5" transform="rotate(-90 69.6 106.5)">PA1</text>
<text x="73.4" y="106.5" transform="rotate(-90 73.4 106.5)">PA2</text>
<text x="77.2" y="106.5" transform="rotate(-90 77.2 106.5)">PA3</text>
<text x="81" y="106.5" transform="rotate(-90 81 106.5)">PC0</text>
<text x="84.8" y="106.5" transform="rotate(-90 84.8 106.5)">PC1</text>
<text x="88.6" y="106.5" transform="rotate(-90 88.6 106.5)">PC2</text>
<text x="118.9" y="108.4">1 PU&amp;NRST need to be pull-up</text>
<text x="118.9" y="110.1">on Module or MotherBoard (R9&amp;R8).</text>
<text x="160.2" y="112.4">XO_40M</text>
<text x="53.3" y="117.1">SMT 0R to R2(R3) for</text>
<text x="53.3" y="118.8">PCB(External) Antenna.</text>
<text x="80.4" y="116.8">L/C values are defined</text>
<text x="80.4" y="118.4">by PCB Antenna structure.</text>
<text x="121.5" y="114.7">3V3</text>
<text x="141.6" y="114.7">PU</text>
<text x="194.3" y="116.2">XI_40M</text>
<text x="140" y="121.5">NRST</text>
<text x="157.4" y="125.5">1 XTAL Spec: Cload=10(or 9) pf.</text>
<text x="11" y="129.9">RF</text>
<text x="98.9" y="129.9">ANT</text>
<text x="119.1" y="129.5">2 BOOT0 pin need to be pull-down</text>
<text x="119.1" y="131.2">on Module or MotherBoard</text>
<text x="157.4" y="127.2">2 C19&amp;C20 default are &quot;NC&quot;.</text>
<text x="119.1" y="132.9">for the chip to boot from sip flash.</text>
<text x="9.5" y="146.3">L/C values are defined</text>
<text x="9.5" y="148">by RF trace layout.</text>
<text x="15.8" y="153.7">Place a parallel TVS transistor</text>
<text x="15.8" y="155.4">if ESD characteristics are considered.</text>
</g>
<g font-size="1.7">
<text x="146.9" y="17.1">LogUart: PB15/PA8</text>
<text x="146.9" y="20.5">JTAG:</text>
<text x="146.9" y="23.9">BOOT:</text>
<text x="155.3" y="18.8">UART1_TX/RX</text>
<text x="155.3" y="20.5">PA13/PA14/PA15/PB3/PB4</text>
<text x="155.3" y="22.2">JTMS/JCLK/JTDI/JTDO/JNRST</text>
<text x="155.3" y="23.9">PC8/PA14</text>
<text x="33.3" y="24.2" transform="rotate(-90 33.3 24.2)">57</text>
<text x="39" y="24.2" transform="rotate(-90 39 24.2)">56</text>
<text x="42.8" y="24.2" transform="rotate(-90 42.8 24.2)">55</text>
<text x="46.6" y="24.2" transform="rotate(-90 46.6 24.2)">54</text>
<text x="50.5" y="24.2" transform="rotate(-90 50.5 24.2)">53</text>
<text x="54.3" y="24.2" transform="rotate(-90 54.3 24.2)">52</text>
<text x="58.1" y="24.2" transform="rotate(-90 58.1 24.2)">51</text>
<text x="61.9" y="24.2" transform="rotate(-90 61.9 24.2)">50</text>
<text x="65.7" y="24.2" transform="rotate(-90 65.7 24.2)">49</text>
<text x="69.5" y="24.2" transform="rotate(-90 69.5 24.2)">48</text>
<text x="73.3" y="24.2" transform="rotate(-90 73.3 24.2)">47</text>
<text x="77.1" y="24.2" transform="rotate(-90 77.1 24.2)">46</text>
<text x="80.9" y="24.2" transform="rotate(-90 80.9 24.2)">45</text>
<text x="84.7" y="24.2" transform="rotate(-90 84.7 24.2)">44</text>
<text x="88.6" y="24.2" transform="rotate(-90 88.6 24.2)">43</text>
<text x="155.3" y="25.6">BOOT0/BOOT1</text>
<text x="29.5" y="33.5">1</text>
<text x="98.1" y="33.5">42</text>
<text x="29.5" y="37.3">2</text>
<text x="29.5" y="41.1">3</text>
<text x="98.1" y="41.1">40</text>
<text x="98.1" y="37.3">41</text>
<text x="29.5" y="44.9">4</text>
<text x="98.1" y="44.9">39</text>
<text x="138.3" y="45.1">1</text>
<text x="138.3" y="47">2</text>
<text x="178.1" y="47">49</text>
<text x="178.1" y="45.1">50</text>
<text x="29.5" y="48.7">5</text>
<text x="29.5" y="52.5">6</text>
<text x="98.1" y="52.5">37</text>
<text x="98.1" y="48.7">38</text>
<text x="138.3" y="48.9">3</text>
<text x="138.3" y="50.8">4</text>
<text x="138.3" y="52.7">5</text>
<text x="178.1" y="52.7">46</text>
<text x="178.1" y="50.8">47</text>
<text x="178.1" y="48.9">48</text>
<text x="29.5" y="56.3">7</text>
<text x="98.1" y="56.3">36</text>
<text x="138.3" y="54.7">6</text>
<text x="138.3" y="56.6">7</text>
<text x="138.3" y="58.5">8</text>
<text x="178.1" y="58.5">43</text>
<text x="178.1" y="56.6">44</text>
<text x="178.1" y="54.7">45</text>
<text x="29.5" y="60.2">8</text>
<text x="29.5" y="64">9</text>
<text x="98.1" y="64">34</text>
<text x="98.1" y="60.2">35</text>
<text x="137.3" y="62.3">10</text>
<text x="137.3" y="64.2">11</text>
<text x="138.3" y="60.4">9</text>
<text x="178.1" y="64.2">40</text>
<text x="178.1" y="62.3">41</text>
<text x="178.1" y="60.4">42</text>
<text x="28.5" y="67.8">10</text>
<text x="28.5" y="71.6">11</text>
<text x="98.1" y="71.6">32</text>
<text x="98.1" y="67.8">33</text>
<text x="137.3" y="66.1">12</text>
<text x="137.3" y="68">13</text>
<text x="137.3" y="69.9">14</text>
<text x="137.3" y="71.8">15</text>
<text x="178.1" y="71.8">36</text>
<text x="178.1" y="69.9">37</text>
<text x="178.1" y="68">38</text>
<text x="178.1" y="66.1">39</text>
<text x="28.5" y="75.4">12</text>
<text x="98.1" y="75.4">31</text>
<text x="137.3" y="73.7">16</text>
<text x="137.3" y="75.6">17</text>
<text x="137.3" y="77.5">18</text>
<text x="178.1" y="77.5">33</text>
<text x="178.1" y="75.6">34</text>
<text x="178.1" y="73.7">35</text>
<text x="28.5" y="79.2">13</text>
<text x="28.5" y="83">14</text>
<text x="98.1" y="83">29</text>
<text x="98.1" y="79.2">30</text>
<text x="145.9" y="85" transform="rotate(-90 145.9 85)">19</text>
<text x="147.8" y="85" transform="rotate(-90 147.8 85)">20</text>
<text x="149.7" y="85" transform="rotate(-90 149.7 85)">21</text>
<text x="151.6" y="85" transform="rotate(-90 151.6 85)">22</text>
<text x="153.5" y="85" transform="rotate(-90 153.5 85)">23</text>
<text x="155.4" y="85" transform="rotate(-90 155.4 85)">24</text>
<text x="157.3" y="85" transform="rotate(-90 157.3 85)">25</text>
<text x="159.2" y="85" transform="rotate(-90 159.2 85)">26</text>
<text x="161.1" y="85" transform="rotate(-90 161.1 85)">27</text>
<text x="163" y="85" transform="rotate(-90 163 85)">28</text>
<text x="164.9" y="85" transform="rotate(-90 164.9 85)">29</text>
<text x="166.8" y="85" transform="rotate(-90 166.8 85)">30</text>
<text x="168.7" y="85" transform="rotate(-90 168.7 85)">31</text>
<text x="170.6" y="85" transform="rotate(-90 170.6 85)">32</text>
<text x="39" y="94.4" transform="rotate(-90 39 94.4)">15</text>
<text x="42.8" y="94.4" transform="rotate(-90 42.8 94.4)">16</text>
<text x="46.6" y="94.4" transform="rotate(-90 46.6 94.4)">17</text>
<text x="50.5" y="94.4" transform="rotate(-90 50.5 94.4)">18</text>
<text x="54.3" y="94.4" transform="rotate(-90 54.3 94.4)">19</text>
<text x="58.1" y="94.4" transform="rotate(-90 58.1 94.4)">20</text>
<text x="61.9" y="94.4" transform="rotate(-90 61.9 94.4)">21</text>
<text x="65.7" y="94.4" transform="rotate(-90 65.7 94.4)">22</text>
<text x="69.5" y="94.4" transform="rotate(-90 69.5 94.4)">23</text>
<text x="73.3" y="94.4" transform="rotate(-90 73.3 94.4)">24</text>
<text x="77.1" y="94.4" transform="rotate(-90 77.1 94.4)">25</text>
<text x="80.9" y="94.4" transform="rotate(-90 80.9 94.4)">26</text>
<text x="84.7" y="94.4" transform="rotate(-90 84.7 94.4)">27</text>
<text x="88.6" y="94.4" transform="rotate(-90 88.6 94.4)">28</text>
<text x="173.7" y="112.6">1</text>
<text x="187.9" y="112.6">4</text>
<text x="173.7" y="116.4">2</text>
<text x="187.9" y="116.4">3</text>
<text x="10.7" y="124.8">Pi_Circuit: lowpass filter</text>
<text x="40.8" y="124.8">TVS</text>
<text x="53.3" y="125">R2/R3 co-lay</text>
<text x="72" y="125">Pi_Circuit: antenna matching</text>
<text x="40.8" y="126.4">option</text>
<text x="123.7" y="135.6">BOOT0</text>
<text x="129.9" y="136.6">10KR</text>
<text x="139.1" y="148.2">Title</text>
<text x="139.1" y="153.9">Size</text>
<text x="146.7" y="153.9">Document Number</text>
<text x="146.7" y="155.8">Module</text>
<text x="146.7" y="150.1">GD32W515_MD1_SP</text>
<text x="201.9" y="153.9">Rev</text>
<text x="138.9" y="156">Custom</text>
<text x="139.1" y="159.6">Date:</text>
<text x="149" y="159.6">Friday, December 15, 2023</text>
<text x="177.2" y="159.6">Sheet</text>
<text x="186.7" y="159.6">1</text>
<text x="192.4" y="159.6">of</text>
<text x="198.1" y="159.6">1</text>
<text x="202.7" y="156.8">2.1</text>
</g>
<g font-size="1.7" fill="#004080">
<text x="40.3" y="29.8" transform="rotate(-90 40.3 29.8)">PB6</text>
<text x="44.1" y="29.8" transform="rotate(-90 44.1 29.8)">PB5</text>
<text x="47.9" y="29.8" transform="rotate(-90 47.9 29.8)">PC7</text>
<text x="51.7" y="29.8" transform="rotate(-90 51.7 29.8)">PC6</text>
<text x="55.5" y="29.8" transform="rotate(-90 55.5 29.8)">PB4</text>
<text x="59.3" y="29.8" transform="rotate(-90 59.3 29.8)">PB3</text>
<text x="74.5" y="29.8" transform="rotate(-90 74.5 29.8)">PA9</text>
<text x="78.4" y="29.8" transform="rotate(-90 78.4 29.8)">PA8</text>
<text x="32.8" y="34.7">PB7</text>
<text x="34.5" y="31.2" transform="rotate(-90 34.5 31.2)">EPAD</text>
<text x="63.1" y="30.7" transform="rotate(-90 63.1 30.7)">PA12</text>
<text x="66.9" y="30.7" transform="rotate(-90 66.9 30.7)">PA11</text>
<text x="70.7" y="30.7" transform="rotate(-90 70.7 30.7)">PA10</text>
<text x="82.2" y="30.7" transform="rotate(-90 82.2 30.7)">PB15</text>
<text x="86" y="30.1" transform="rotate(-90 86 30.1)">VDD</text>
<text x="89.8" y="30.7" transform="rotate(-90 89.8 30.7)">PB14</text>
<text x="91.6" y="34.7">PB13</text>
<text x="32.8" y="38.5">PB8</text>
<text x="91.6" y="38.5">PB12</text>
<text x="32.8" y="42.3">PB9</text>
<text x="32.8" y="46.1">BOOT0</text>
<text x="91.6" y="46.1">PB10</text>
<text x="91.6" y="42.3">PB11</text>
<text x="141.6" y="46.4">1</text>
<text x="173.9" y="46.4">50</text>
<text x="32.8" y="50">PA15</text>
<text x="32.8" y="53.8">PA13</text>
<text x="92.5" y="53.8">PB1</text>
<text x="92.5" y="50">PB2</text>
<text x="141.6" y="48.3">2</text>
<text x="141.6" y="50.2">3</text>
<text x="141.6" y="52.1">4</text>
<text x="141.6" y="54">5</text>
<text x="173.9" y="54">46</text>
<text x="173.9" y="52.1">47</text>
<text x="173.9" y="50.2">48</text>
<text x="173.9" y="48.3">49</text>
<text x="32.8" y="57.6">PA14</text>
<text x="92.5" y="57.6">PB0</text>
<text x="141.6" y="55.9">6</text>
<text x="141.6" y="57.8">7</text>
<text x="141.6" y="59.7">8</text>
<text x="173.9" y="59.7">43</text>
<text x="173.9" y="57.8">44</text>
<text x="173.9" y="55.9">45</text>
<text x="32.8" y="61.4">PC14</text>
<text x="32.8" y="65.2">PC15</text>
<text x="92.4" y="65.2">PC4</text>
<text x="92.4" y="61.4">PC5</text>
<text x="141.6" y="61.6">9</text>
<text x="141.6" y="63.5">10</text>
<text x="141.6" y="65.4">11</text>
<text x="173.9" y="65.4">40</text>
<text x="173.9" y="63.5">41</text>
<text x="173.9" y="61.6">42</text>
<text x="32.8" y="69">VBAT</text>
<text x="92.5" y="69">PA7</text>
<text x="141.6" y="67.3">12</text>
<text x="141.6" y="69.2">13</text>
<text x="141.6" y="71.1">14</text>
<text x="173.9" y="71.1">37</text>
<text x="173.9" y="69.2">38</text>
<text x="173.9" y="67.3">39</text>
<text x="32.8" y="72.8">AVDD33_ANA</text>
<text x="32.8" y="76.6">RF</text>
<text x="92.5" y="76.6">PA5</text>
<text x="92.5" y="72.8">PA6</text>
<text x="141.6" y="73">15</text>
<text x="141.6" y="74.9">16</text>
<text x="141.6" y="76.8">17</text>
<text x="173.9" y="76.8">34</text>
<text x="173.9" y="74.9">35</text>
<text x="173.9" y="73">36</text>
<text x="32.8" y="80.4">NC</text>
<text x="92.5" y="80.4">PA4</text>
<text x="141.6" y="78.7">18</text>
<text x="147.1" y="80.8" transform="rotate(-90 147.1 80.8)">19</text>
<text x="149" y="80.8" transform="rotate(-90 149 80.8)">20</text>
<text x="150.9" y="80.8" transform="rotate(-90 150.9 80.8)">21</text>
<text x="152.8" y="80.8" transform="rotate(-90 152.8 80.8)">22</text>
<text x="154.7" y="80.8" transform="rotate(-90 154.7 80.8)">23</text>
<text x="156.6" y="80.8" transform="rotate(-90 156.6 80.8)">24</text>
<text x="158.5" y="80.8" transform="rotate(-90 158.5 80.8)">25</text>
<text x="160.4" y="80.8" transform="rotate(-90 160.4 80.8)">26</text>
<text x="162.3" y="80.8" transform="rotate(-90 162.3 80.8)">27</text>
<text x="164.2" y="80.8" transform="rotate(-90 164.2 80.8)">28</text>
<text x="166.2" y="80.8" transform="rotate(-90 166.2 80.8)">29</text>
<text x="168.1" y="80.8" transform="rotate(-90 168.1 80.8)">30</text>
<text x="170" y="80.8" transform="rotate(-90 170 80.8)">31</text>
<text x="171.9" y="80.8" transform="rotate(-90 171.9 80.8)">32</text>
<text x="173.9" y="78.7">33</text>
<text x="32.8" y="84.2">NC</text>
<text x="92.4" y="84.2">PC3</text>
<text x="40.3" y="90.1" transform="rotate(-90 40.3 90.1)">PU</text>
<text x="44.1" y="90.1" transform="rotate(-90 44.1 90.1)">NRST</text>
<text x="47.9" y="90.1" transform="rotate(-90 47.9 90.1)">AVDD33_PA</text>
<text x="51.7" y="90.1" transform="rotate(-90 51.7 90.1)">AVDD33_CLK</text>
<text x="55.5" y="90.1" transform="rotate(-90 55.5 90.1)">XTAL1</text>
<text x="59.3" y="90.1" transform="rotate(-90 59.3 90.1)">XTAL2</text>
<text x="63.1" y="90.1" transform="rotate(-90 63.1 90.1)">VDDA</text>
<text x="66.9" y="90.1" transform="rotate(-90 66.9 90.1)">PA0</text>
<text x="70.7" y="90.1" transform="rotate(-90 70.7 90.1)">PA1</text>
<text x="74.5" y="90.1" transform="rotate(-90 74.5 90.1)">PA2</text>
<text x="78.4" y="90.1" transform="rotate(-90 78.4 90.1)">PA3</text>
<text x="82.2" y="90.1" transform="rotate(-90 82.2 90.1)">PC0</text>
<text x="86" y="90.1" transform="rotate(-90 86 90.1)">PC1</text>
<text x="89.8" y="90.1" transform="rotate(-90 89.8 90.1)">PC2</text>
</g>
<g font-size="1.4">
<text x="22.5" y="1.4">5</text>
<text x="63.6" y="1.4">4</text>
<text x="104.8" y="1.4">3</text>
<text x="145.9" y="1.4">2</text>
<text x="187.1" y="1.4">1</text>
<text x=".5" y="22.9">D</text>
<text x="208.2" y="22.9">D</text>
<text x=".5" y="62.4">C</text>
<text x="208.2" y="62.4">C</text>
<text x=".5" y="101.9">B</text>
<text x="208.2" y="101.9">B</text>
<text x=".5" y="141.4">A</text>
<text x="208.2" y="141.4">A</text>
<text x="22.5" y="161.5">5</text>
<text x="63.6" y="161.5">4</text>
<text x="104.8" y="161.5">3</text>
<text x="145.9" y="161.5">2</text>
<text x="187.1" y="161.5">1</text>
</g>
</svg>
